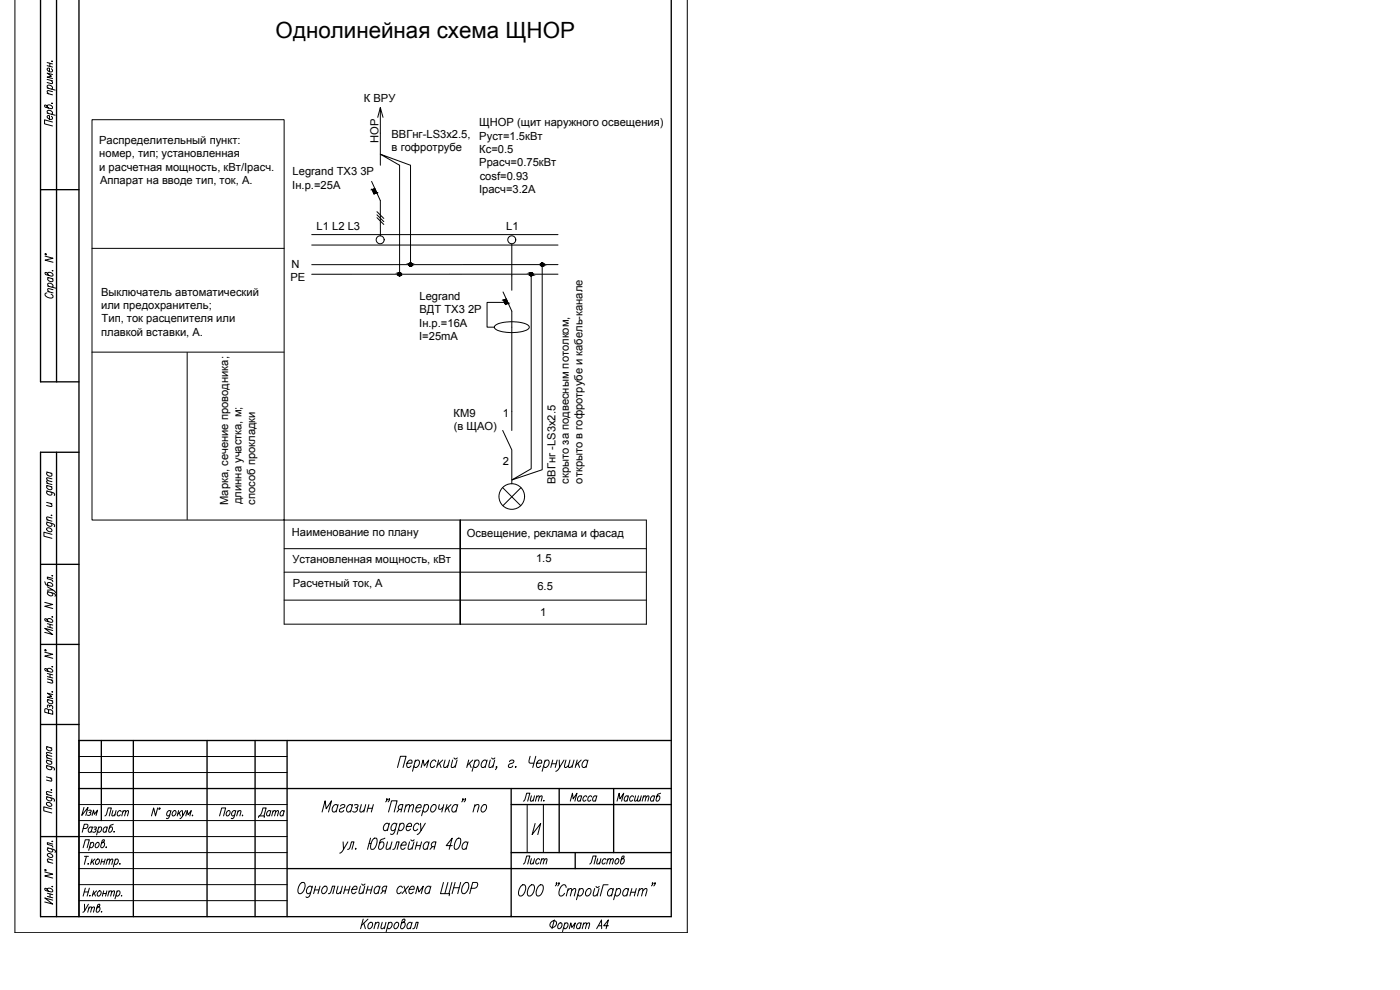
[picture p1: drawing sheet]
<svg xmlns="http://www.w3.org/2000/svg" width="420mm" height="297mm" viewBox="0 0 420 297" stroke-linecap="round" stroke-linejoin="round" font-family="sans-serif">
<!-- layer: 0 -->
<g fill="none" stroke="#000" stroke-width=".3">
<path d="M27.6 35.9h57.7v120.1h-57.7zM114.1 32.3l-.7 2.9M114.9 35.2l-.8-2.9v17.3M111.5 54.4l2.6 5.8 .1 10.6M112.5 56.5l-.8 .4 .6 1.3 .8-.4M27.6 74.5h57.7M93.5 70.4h74M93.5 73.5h74M113.1 65.3l2.1 2M113.1 64.4l2.1 2.1M113.1 63.5l2.1 2M123.2 79.4v-29.8l-9.1-3.3 5.8 3.3v32.7"/>
<path d="M153.6 73.1v14M162.7 79.9v61l-9.1 3.1 5.8-3.4v-57.8M167.5 79.4h-74M148.5 97.8a10.7 10.7 0 0 1 7.9-1 2.19 2.19 0 0 1 2.4 1.6 7.2 7.2 0 0 1-5.5 1.4 6.8 6.8 0 0 1-4.9-1.4zM151 87.6l2.6 5.8v35.8M151.4 90.7h-5.2v7.5h2.2M151.9 89.7l-.8 .4 .6 1.3 .8-.4M167.5 82.3h-74M27.6 105.7h57.6M56.2 105.8v50.1M150.9 129.2l2.7 5.8v10.2M85.3 156h108.7v31.3h-108.7z"/>
<path d="M138.1 156v31.3M150.8 146.3l5.5 5.4M156.4 146.3l-5.5 5.4M85.3 164.6h108.7M85.3 171.7h108.7M85.3 180.1h108.7M138.1 187.3v-31.3v31.3M23.7 231.8h62.5M23.7 227h62.5M116.2 239.8l-.2 .2v-.2l.1-.2 .1 .2-.5 .8M116.9 239.8l-.2 .2v-.2l.1-.2 .1 .2-.4 .8M119.3 230.3l.9-3.4h1.7l-.9 3.4"/>
<path d="M122.1 229h1.5v-.8a1.25 1.25 0 0 0-1.4 .6 1.25 1.25 0 0 0 .2 1.5h.4l.6-.5M124.6 228.5l.6-.5h.3a1.38 1.38 0 0 1-.9 2.3l-.4-.5M124.7 228l-.9 3.4M126.4 230.3l.6-2.3 .4 1.8 1.3-1.8-.6 2.3M130.8 228.5l-.1-.3a1.25 1.25 0 0 0-1.4 .6 1.25 1.25 0 0 0 .2 1.5h.4l.6-.5M131.6 228l-.5 2.3M131.9 229l.5 1.3M132.9 228l-1.7 1.6M133.6 228l-.4 2.1 .5 .2 .8-.7M134.9 228l-.6 2.3M135.9 228l-.5 2.1 .6 .2 .8-.7M136.3 227.4l.2 .3 .7-.3"/>
<path d="M137.2 228l-.6 2.3M139 239.8l-.1 .2-.1-.2 .2-.2-.1 .5-.3 .5M139.7 239.8l-.1 .2-.1-.2 .2-.2v.5l-.4 .5M140.7 228l-.6 2.3M140.9 229l.5 1.3M141.9 228l-1.7 1.6M142.5 228.5l.3-.3 .6-.2a1.37 1.37 0 0 1-.9 2.3l-.4-.5M142.6 228l-.9 3.4M146.1 228.5l-.4-.5a1.37 1.37 0 0 0-.9 2.3h.3l.6-.5M146.2 228l-.6 2.3M147.1 228l-.4 2.1 .6 .2 .8-.7M147.6 227.4l.2 .3 .7-.3"/>
<path d="M148.5 228l-.6 2.3M149.1 230.1l-.1 .2-.1-.2h.2l-.4 .8M152.9 228.5a.86 .86 0 0 1 1.3-.3l-.2 .6-.9 .4a.74 .74 0 0 0-.5 .9 .84 .84 0 0 0 1.3-.3M154.6 230.1h.3l-.2 .2zM159.1 226.9l-.3 1.3v.6l1.4 .2M160.8 226.9l-.9 3.4M161.1 229h1.4v-.8a1.25 1.25 0 0 0-1.4 .6 1.25 1.25 0 0 0 .2 1.5h.4l.6-.5M163.5 228.5l.6-.5h.4a1.37 1.37 0 0 1-1 2.3l-.4-.5M163.6 228l-.9 3.4M165.6 229.2h1.3M165.9 228l-.6 2.3M167.2 228l-.6 2.3"/>
<path d="M167.8 228l.1 2.3 1.4-2.3M167.9 230.3l-.4 .6-.7 .5M169.9 228l-.5 2.1 .5 .2 .7-.7M171.1 228l-.5 2.1 .5 .2 .7-.7M172.3 228l-.6 2.3M173.2 228l-.6 2.3M173.4 229l.5 1.3M174.4 228l-1.6 1.6M176.3 228.5l-.3-.5a1.37 1.37 0 0 0-1 2.3h.4l.6-.5M176.5 228l-.6 2.3M23.7 246.2h62.5M23.7 241.4h62.5"/>
<path d="M96.7 243.6l.9-3.3 .3 2.4 1.6-2.4-.9 3.3M101.3 241.9l-.1-.4a1.27 1.27 0 0 0-1.3 .6 1.27 1.27 0 0 0-.1 1.4l.6 .1 .6-.4M101.5 241.4l-.6 2.2M102.2 241.9a.87 .87 0 0 1 1.3-.4l-.2 .7-1.2 .5-.2 .8a.84 .84 0 0 0 1.3-.3M103 252.6l.1 2.2 1.3-2.2M103.1 254.8a1.49 1.49 0 0 1-1.1 1.2M104.3 254.8l.5-.1 .7-2.1h.7l-.6 2.2M105.7 241.9l-.2-.4a1.27 1.27 0 0 0-1.3 .6 1.27 1.27 0 0 0 0 1.4l.5 .1 .6-.4M105.8 241.4l-.6 2.2M106.4 241.5h1l-.1 .7-.7 .2M106.8 254.5l-.1 .3zM107 242.4a.8 .8 0 0 1 0 1.1 .8 .8 0 0 1-1.2 0"/>
<path d="M108.5 241.4l-.5 2.1 .6 .1 .7-.6M109.8 241.4l-.6 2.2M110.4 242.5h1.4M110.7 241.4l-.6 2.2M110.8 253.1h.6M111.2 251.5l-.9 3.3M112 241.4l-.6 2.2M112.1 251.6l.8-.1a2.69 2.69 0 0 1-.9 3.3h-.5a2.8 2.8 0 0 1 .6-3.2zM115.5 251.5l-1.2 .5-.2 .3-.5 1.9 .1 .5a1.26 1.26 0 0 0 1.3-.5 1.26 1.26 0 0 0 .1-1.4l-.6-.2-.6 .5M116.3 252.6l-.4 2.1 .5 .1 .8-.6M116.6 243.6l.9-3.3h1.7l-.9 3.3M116.7 247.5l-.1-.3a1.27 1.27 0 0 0-1.4 .5 1.27 1.27 0 0 0 0 1.4l.6 .1 .6-.4"/>
<path d="M116.9 247l-.7 2.2M117.6 252.6l-.6 2.2M117.9 254.8l.5-.1 .7-2.1h.7l-.6 2.2M119 247.5l-.2-.3a1.23 1.23 0 0 0-1.3 .5 1.23 1.23 0 0 0 .2 1.5h.3l.7-.4M119.1 247l-.7 2.6a.93 .93 0 0 1-1 .8l-.2-.2M119.8 242.8l-.7 .8M120 247.5l.6-.5h.3a1.36 1.36 0 0 1 .2 1.4 1.36 1.36 0 0 1-1.1 .8l-.4-.4M120.1 247l-.9 3.4M120.4 253.6h1.4l.1-.7-.3-.3a1.36 1.36 0 0 0-1.2 .8 1.36 1.36 0 0 0 .2 1.4h.4l.6-.4M120.5 242.8h-.7l-.3-.3 .1-.5 .6-.6h.7l-.6 2.2M121.7 242l.8-.6 .4 .1-.4 2.1M121.9 241.4l-.6 2.2"/>
<path d="M122 248h1.4v-.8a1.23 1.23 0 0 0-1.4 .5 1.23 1.23 0 0 0 .3 1.5h.3l.6-.4M122.9 252.6l-.4 2.1 .5 .1 .8-.6M122.9 242l.8-.6 .4 .1-.4 2.1M123.3 252l.3 .3 .7-.3M124.2 252.6l-.6 2.2M124.9 242.4h1.4v-.9a1.24 1.24 0 0 0-1.4 .7 1.24 1.24 0 0 0 .2 1.4h.4l.6-.4M124.9 253.7h1.3M125.2 252.6l-.6 2.2M125.7 247.5l-.1-.3a1.23 1.23 0 0 0-1.4 .5 1.23 1.23 0 0 0 .2 1.5h.4l.6-.4M126.2 247l.1 2.2 1.3-2.2M126.3 249.2a1.49 1.49 0 0 1-1.1 1.2M126.5 252.6l-.6 2.2"/>
<path d="M127.3 241.9l.6-.5h.4a1.38 1.38 0 0 1-1 2.2l-.3-.4M127.4 241.4l-.9 3.4M128.7 253.1l-.4-.5a1.37 1.37 0 0 0-.9 2.2h.3l.6-.4M128.8 252.6l-.6 2.2M129.6 241.9l.6-.5h.3a1.37 1.37 0 0 1-.9 2.2 1.17 1.17 0 0 1 0-1.7zM129.7 254l-.7 .8M130.5 254h-.8l-.3-.6 .7-.8h.7l-.5 2.2M131.9 241.4l-.3 .8 .2 .6h.4l.8-.6M133.2 241.4l-.6 2.2M134.1 241.4l-.5 2.2M134.4 242.4l.5 1.2M135.4 241.4l-1.7 1.6"/>
<path d="M135.7 253.7h-1.8l1.8-2.2-.9 3.3M137.2 251.6l.7-.1a1.44 1.44 0 0 1 .2 1.9l-.7 1.3-.7 .1a1.42 1.42 0 0 1-.2-1.9zM137.3 241.9l-.2-.4a1.27 1.27 0 0 0-1.3 .6 1.27 1.27 0 0 0 0 1.4l.5 .1 .6-.4M137.4 241.4l-.6 2.2M140.3 253.1l-.3-.5a1.38 1.38 0 0 0-1 2.2h.4l.6-.4M140.5 252.6l-.6 2.2M142.4 242l.8-.6 .5 .1-.4 2.1M142.6 241.4l-.6 2.2M144.7 241.9l.6-.5h.4a1.37 1.37 0 0 1-1 2.2 1.17 1.17 0 0 1 0-1.7zM160.6 247.1l-.9 3.3 2.6-3.3-.9 3.3M90.1 265.2a.87 .87 0 0 1 1.3-.3 2.76 2.76 0 0 1-1.1 3.2l-.7-.1a2.71 2.71 0 0 1 .5-2.8zM93.6 266.4l-.1-.4a1.23 1.23 0 0 0-1.4 .6 1.23 1.23 0 0 0 .2 1.5h.4l.6-.5"/>
<path d="M93.8 265.9l-.7 2.5a.97 .97 0 0 1-1.1 .9l-.2-.2M94.4 267h1.3M94.7 265.9l-.6 2.2M96 265.9l-.6 2.2M96.9 266.4l.6-.5h.3a1.37 1.37 0 0 1-.9 2.2 1.17 1.17 0 0 1 0-1.7zM98.6 268.1l.5-.1 .7-2.1h.7l-.6 2.2M101.4 265.9l-.4 2.1 .6 .1 .7-.6M102.8 265.9l-.6 2.2M103.4 267h1.3M103.7 265.9l-.6 2.2M105 265.9l-.5 2.2M105.6 266.8h1.5v-.8a1.24 1.24 0 0 0-1.4 .6 1.24 1.24 0 0 0 .2 1.5h.3l.7-.5"/>
<path d="M108.2 265.9l-.5 2.1 .6 .1 .8-.6M108.6 265.2l.3 .4 .7-.4M109.5 265.9l-.6 2.2M110.1 267h1.4M110.5 265.9l-.7 2.2M111.8 265.9l-.6 2.2M113.9 266.4l-.1-.4a1.27 1.27 0 0 0-1.4 .5 1.27 1.27 0 0 0 0 1.5l.6 .1 .6-.5M114.1 265.9l-.7 2.2M115 267.3l-.7 .8M115.7 267.3h-.7l-.3-.3v-.5l.7-.6h.7l-.6 2.2M120.8 266.4l-.2-.4a1.24 1.24 0 0 0-1.4 .6 1.24 1.24 0 0 0 .3 1.5h.3l.6-.5M121.3 265.9l.7 2.2"/>
<path d="M122.6 265.9l-1.9 2.2M122.8 266.8h1.4v-.8a1.24 1.24 0 0 0-1.4 .6 1.24 1.24 0 0 0 .3 1.5h.3l.6-.5M124.7 268.1l.6-2.2 .4 1.7 1.3-1.7-.6 2.2M129.2 266.4l-.2-.4a1.27 1.27 0 0 0-1.3 .5 1.27 1.27 0 0 0 0 1.5l.5 .1 .6-.5M129.3 265.9l-.6 2.2M133.1 264.8l-.9 3.3h2.8l-.2 .7M134.4 264.8l-.9 3.3M135.6 264.8l-.9 3.3M136.2 266.4h1.6M136.6 264.8l-.9 3.3M138.3 264.8l-.9 3.3M139.2 265.2a.87 .87 0 0 1 1.3-.3 2.69 2.69 0 0 1-1.1 3.2l-.7-.1a2.71 2.71 0 0 1 .5-2.8z"/>
<path d="M141.4 266.5h1.1a1 1 0 0 0 .8-.7 1 1 0 0 0-.3-1h-1.1l-.9 3.3M153.4 275h.1M156.3 266a.84 .84 0 0 1 1.3-.4 2.71 2.71 0 0 1-1.1 3.2l-.7-.1a2.71 2.71 0 0 1 .5-2.7zM158.9 266a.84 .84 0 0 1 1.3-.4 2.71 2.71 0 0 1-1.1 3.2l-.7-.1a2.71 2.71 0 0 1 .5-2.7zM161.6 266a.84 .84 0 0 1 1.3-.4 2.71 2.71 0 0 1-1.1 3.2l-.7-.1a2.58 2.58 0 0 1 .5-2.7zM167.1 265h-.2l.1-.2 .1 .2-.4 .8M167.8 265h-.2l.2-.2v.2l-.4 .8M169.9 266.3v-.3a.87 .87 0 0 0-1-.5 .87 .87 0 0 0-.7 .8l-.2 .5a1.73 1.73 0 0 0 .1 2 1.18 1.18 0 0 0 1.3-.8M170.4 267.2l.7-.6 .5 .2-.5 2M170.5 266.6l-.6 2.2M171.6 267.2l.7-.6 .5 .2-.5 2M173.8 267.1l.6-.5h.3a1.37 1.37 0 0 1 .2 1.4 1.37 1.37 0 0 1-1.1 .8l-.4-.4"/>
<path d="M173.9 266.6l-.9 3.4M176.1 267.1l.6-.5h.3a1.37 1.37 0 0 1 .2 1.4 1.37 1.37 0 0 1-1.1 .8 1.13 1.13 0 0 1 0-1.7zM178.5 266.6l-.5 2.1 .6 .1 .8-.6M178.9 266l.1 .1a.56 .56 0 0 0 .8-.1M179.8 266.6l-.6 2.2M182.5 265.5h-1.4l-1 3.3M184 267.1l-.4-.5a1.37 1.37 0 0 0-.9 2.2h.3l.6-.4M184.1 266.6l-.6 2.2M184.9 267.1l.7-.5h.3a1.37 1.37 0 0 1 .2 1.4 1.37 1.37 0 0 1-1.2 .8l-.3-.4M185.1 266.6l-.9 3.4M188.5 267.1l-.3-.5a1.38 1.38 0 0 0-1 2.2h.4l.6-.4M188.7 266.6l-.6 2.2"/>
<path d="M189.3 267.7h1.4M189.6 266.6l-.6 2.2M191 266.6l-.6 2.2M191.7 267.2l.8-.6 .4 .2-.4 2M191.9 266.6l-.6 2.2M192.9 267.2l.8-.6 .5 .2-.5 2M196 265h-.3l.2-.2 .1 .2-.5 .8M196.7 265h-.3l.2-.2 .1 .2-.5 .8"/>
<circle cx="114.1" cy="71.9" r="1.2"/>
<circle cx="123.2" cy="79.4" r=".48"/>
<circle cx="153.6" cy="71.9" r="1.2"/>
<circle cx="162.7" cy="79.4" r=".48"/>
<circle cx="119.9" cy="82.3" r=".48"/>
<circle cx="159.4" cy="82.3" r=".48"/>
<circle cx="153.6" cy="149" r="3.8"/>
</g>
<g fill="#000" stroke="#000" stroke-width=".3">
<path d="M111.7 56.9h1l.4 .9zM111.7 56.9l.8-.4 .2 .4zM151.1 90.1h1l.4 .9zM151.1 90.1l.8-.4 .2 .4z"/>
<path d="M111.7 56.9l.4 .9h1zM112.1 57.8h1l-.8 .4z"/>
<path d="M123.2 78.9h.2zM123.1 78.9h.3z"/>
<path d="M123.1 78.9l.3 .1zM123 79h.4z"/>
<path d="M123.1 79.9h.3zM123.1 79.9h.1z"/>
<path d="M123 79h.5zM122.9 79h.6z"/>
<path d="M123 79.8h.4zM123 79.8l.4 .1z"/>
<path d="M122.9 79l.7 .1zM122.9 79.1h.7z"/>
<path d="M122.9 79.8h.6zM122.9 79.8h.5z"/>
<path d="M122.9 79.1l.7 .1zM122.9 79.1l.7 .1z"/>
<path d="M122.9 79.7h.7zM122.9 79.7l.6 .1z"/>
<path d="M122.8 79.2h.9zM122.8 79.2h.9z"/>
<path d="M122.8 79.7h.8zM122.8 79.7h.8z"/>
<path d="M122.8 79.2l.9 .1zM122.8 79.2l.9 .1z"/>
<path d="M122.8 79.6h.9zM122.8 79.6l.8 .1z"/>
<path d="M122.7 79.3l1 .1zM122.7 79.3l1 .1z"/>
<path d="M122.7 79.4l1 .1zM122.7 79.4l1 .1z"/>
<path d="M122.7 79.5h1zM122.7 79.5l1 .1z"/>
<path d="M162.7 78.9h.1zM162.6 78.9h.2z"/>
<path d="M162.6 78.9l.3 .1zM162.5 79h.4z"/>
<path d="M162.6 79.9h.2zM162.6 79.9h.2z"/>
<path d="M162.5 79h.5zM162.4 79h.6z"/>
<path d="M162.5 79.8h.4zM162.5 79.8l.3 .1z"/>
<path d="M162.4 79l.7 .1zM162.4 79l.7 .1z"/>
<path d="M162.4 79.8h.6zM162.4 79.8h.5z"/>
<path d="M162.4 79.1h.7zM162.3 79.1h.8z"/>
<path d="M162.4 79.7h.7zM162.4 79.7l.6 .1z"/>
<path d="M162.3 79.1l.9 .1zM162.3 79.1l.9 .1z"/>
<path d="M162.3 79.6h.8zM162.3 79.6l.8 .1z"/>
<path d="M162.3 79.2l.9 .1zM162.3 79.2l.9 .1z"/>
<path d="M162.3 79.6h.9zM162.3 79.6h.8z"/>
<path d="M162.2 79.3l1 .1zM162.2 79.3l1 .1z"/>
<path d="M162.2 79.4l1 .1zM162.2 79.4l1 .1z"/>
<path d="M162.2 79.5h1zM162.2 79.5l1 .1z"/>
<path d="M119.9 81.8h.2zM119.8 81.8h.3z"/>
<path d="M119.8 81.8h.3zM119.7 81.8h.4z"/>
<path d="M119.8 82.8h.3zM119.8 82.8h.2z"/>
<path d="M119.7 81.8l.5 .1zM119.7 81.8l.5 .1z"/>
<path d="M119.7 82.7h.4zM119.7 82.7l.4 .1z"/>
<path d="M119.6 81.9l.7 .1zM119.6 82h.7z"/>
<path d="M119.6 82.7h.6zM119.6 82.7h.5z"/>
<path d="M119.6 82h.7zM119.6 82h.7z"/>
<path d="M119.6 82.6h.7zM119.6 82.6l.6 .1z"/>
<path d="M119.5 82l.9 .1zM119.5 82l.9 .1z"/>
<path d="M119.5 82.5h.8zM119.5 82.5l.8 .1z"/>
<path d="M119.5 82.1l.9 .1zM119.5 82.1l.9 .1z"/>
<path d="M119.5 82.5h.9zM119.5 82.5h.8z"/>
<path d="M119.5 82.2l.9 .1zM119.5 82.2l.9 .1z"/>
<path d="M119.5 82.3l.9 .1zM119.5 82.3l.9 .1z"/>
<path d="M119.5 82.4h.9zM119.5 82.4l.9 .1z"/>
<path d="M151.1 90.1l.4 .9h1zM151.5 91h1l-.8 .4z"/>
<path d="M159.4 81.8h.1zM159.3 81.8h.2z"/>
<path d="M159.3 81.8h.3zM159.2 81.8h.4z"/>
<path d="M159.3 82.7h.2zM159.3 82.7l.1 .1z"/>
<path d="M159.2 81.8l.5 .1zM159.1 81.9h.6z"/>
<path d="M159.2 82.7h.4zM159.2 82.7h.3z"/>
<path d="M159.1 81.9l.7 .1zM159.1 81.9l.7 .1z"/>
<path d="M159.1 82.7h.6zM159.1 82.7h.5z"/>
<path d="M159 82h.8zM159 82h.8z"/>
<path d="M159 82.6h.8zM159 82.6l.7 .1z"/>
<path d="M159 82l.8 .1zM159 82l.8 .1z"/>
<path d="M159 82.5h.8zM159 82.5l.8 .1z"/>
<path d="M159 82.1l.9 .1zM159 82.1l.9 .1z"/>
<path d="M159 82.5h.8zM159 82.5h.8z"/>
<path d="M158.9 82.2l1 .1zM158.9 82.2l1 .1z"/>
<path d="M158.9 82.4h1zM158.9 82.4l.9 .1z"/>
<path d="M158.9 82.3h1zM158.9 82.3l1 .1z"/>
</g>
<!-- layer: KONTUR -->
<path d="M4.5 -.1v279.9h201.8v-279.8" fill="none" stroke="#000" stroke-width=".3"/>
<g fill="none" stroke="#000" stroke-width=".4">
<path d="M12.2 -.1v114.7h11.5M17 0v114.6M23.7 -.1v275.1M201.5 -.1v275.1h-189.3v-139.3h11.5M12.2 56.9h11.5M17 135.7v139.3M12.2 169.3h11.5M12.2 193.4h11.5M12.2 217.4h11.5M23.7 236.6h177.8M23.7 222.2h177.8M30.4 222.2v24"/>
<path d="M40 222.2v52.8M62.1 222.2v52.8M76.6 222.2v52.8M86.2 222.2v52.8M153.4 236.6v38.4M167.8 236.6v19.2M184.2 236.6v19.2M12.2 251h11.5M153.4 241.4h48.1M153.4 255.8h48.1M172.6 255.8v4.8M86.2 260.6h115.3"/>
</g>
<g fill="none" stroke="#000" stroke-width=".3">
<path d="M14.2 18.8l1.6 .4M14.2 19.7l1.6 .4M15 19v.9M15.5 18.3l.3 .1zM14.2 32a.81 .81 0 0 1 1-.4 .81 .81 0 0 1 .5 .9l-2.1-.3-.2-.6 .5 .1 .6 .7M14.2 33.9l2.4 .7M14.2 28l1.6 .5M14.2 26.4l2.4 .6M14.2 23.8l1.6 .4M14.5 34l-.3-.4a.81 .81 0 0 1 1-.4 .81 .81 0 0 1 .5 1l-.3 .1M14.5 26.5l-.3-.5a.81 .81 0 0 1 1-.4 .81 .81 0 0 1 .5 1l-.3 .1M15.3 24.1l.5 .6-.1 .4-1.5-.3"/>
<path d="M15.4 34.9l.4 .4a.84 .84 0 0 1-1 .5 .84 .84 0 0 1-.6-.9l.2-.2h.5v1.1M15.4 20.6l.4 .5a.84 .84 0 0 1-1 .5 .84 .84 0 0 1-.6-.9l.2-.3 .5 .1v1M15.5 31h.3zM15.8 36.6l-2.4-.6v1.2l2.4 .6M15.8 27.5l-1.5-.3-.1 .4 .4 .5M15.8 22.4l-1.6-.5 1.2 1-1.2 .2 1.6 .5M13.5 76.8l2.4 .7-2.4 .6 2.4 .6M13.6 76.1l.3 .1v.3l-.3-.1zM14.1 87.9h-.2a.63 .63 0 0 0-.4 .7 .63 .63 0 0 0 .6 .5l.9 .3 .8-.1 .1-.5-.6-.6M14.3 82.2a.81 .81 0 0 1 1-.4 .81 .81 0 0 1 .5 1l-2.1-.4-.2-.6 .6 .1 .6 .7M14.3 87.5l1.6 .4M14.3 85.8l2.4 .7"/>
<path d="M14.3 83.2l1.6 .5M14.7 85.9l-.4-.4a.81 .81 0 0 1 1-.5 .81 .81 0 0 1 .5 1l-.2 .1M14.7 83.3l-.3 .1a.9 .9 0 0 0 .5 1 .9 .9 0 0 0 1-.1l-.3-.7M15.7 81.2l.2 .1zM15.9 86.9l-1.5-.3-.1 .4 .5 .6M14 156.6l2.2 .7 .2 .3-.1 .4M14 147.3l2.2 .6 .2 .4-.1 .4M14 155.9l1.6 .5M14 150.7l1.6 .4M14 145.6l1.6 .5M14 145l1.6 .4M14 141.6l1.6 .4"/>
<path d="M14.1 158.5a.91 .91 0 0 1 1 0 .91 .91 0 0 1 .4 .9 .91 .91 0 0 1-1 0 .91 .91 0 0 1-.4-.9zM14.3 156.7l-.1 .1a.8 .8 0 0 0 .1 1 .8 .8 0 0 0 1 .1l.3-.2-.3-.7M14.3 147.4h-.1a.8 .8 0 0 0 .1 1 .8 .8 0 0 0 1 .2l.3-.3-.3-.7M14.3 145.7l-.2 .2a.89 .89 0 0 0 .4 .9 .89 .89 0 0 0 1.1-.1l-.3-.7M14.3 141.7l-.2 .1a.9 .9 0 0 0 .5 1 .9 .9 0 0 0 1-.1l-.3-.7M15.1 151l.5 .6-.1 .4-1.5-.3M15.4 154.6l.2 .1zM15.6 155.4l-1.5-.3-.1 .4 .4 .6M15.6 144.5l-1.5-.3-.1 .3 .4 .6M15.6 143.7l-1.5-.3-.1 .3 .4 .5M13.4 174.6l.6 .9 1.6 .4a.79 .79 0 0 0-.1-1 .79 .79 0 0 0-1.1-.1l-.2 .5 .4 .4M14.2 177.5l2.2 .7 .2 .3-.1 .4"/>
<path d="M14.2 176.1l1.6 .9-1.6 .1M14.6 177.6h-.2a.8 .8 0 0 0 .1 1 .8 .8 0 0 0 1 .2l.3-.3-.3-.7M15.6 160.3l-2.4-.6v1.2l2.4 .6M15.6 172.7l.2 .1zM15.8 177l.8 .8M15.8 173.6l-1.6-.5v.5l1.5 .5 .1 .4M13.4 195.7l2.4 .6-2.4 .6 2.4 .6M13.4 180.7l2.4 .7-2.4 .5 2.4 .7M13.5 195h.3v.3l-.3-.1zM14.2 186.1a.81 .81 0 0 1 1-.4 .81 .81 0 0 1 .5 1l-2.1-.4-.2-.6 .6 .1 .6 .7M14.2 187.1l1.6 .5M14.2 188.1l1.6 .4"/>
<path d="M15 187.3v1M15.6 185.1h.2zM15.8 189.2l-2.4-.7 2.4 1.9-2.4-.7M14.2 201a.81 .81 0 0 1 1-.4 .81 .81 0 0 1 .5 1l-2.1-.4-.2-.5h.6l.6 .8M14.2 209.9l1.6 .4M14.2 203.7l1.6 .4M14.2 202.1l1.6 .4M14.2 203l1.6 .4M14.6 213.2l-.3-.4-.7-.2-.2 .3v.8l2.4 .6-.1-1-.7-.4-.4 .3v.8M14.6 210l-.3 .1a.89 .89 0 0 0 .5 .9 .89 .89 0 0 0 1-.1l-.3-.7M14.9 211.9l.5-.3 .3 .3v.8M14.9 212.1l-.1-.4-.5-.2v.8"/>
<path d="M15 202.3v.9M15.4 204l.4 .5-.1 .4-1.5-.3M15.6 207.6h.2zM15.6 200l.2 .1zM15.8 208.4l-1.6-.4 1.3 .9-1.3 .3 1.6 .4M13.9 239l2.2 .7 .3 .3-.2 .4M13.9 229.7l2.2 .6 .3 .4-.2 .3M13.9 238.3l1.7 .5M13.9 233.1l1.7 .4M13.9 228l1.7 .5M13.9 227.4l1.7 .4M13.9 224l1.7 .4"/>
<path d="M14.3 239.1l-.1 .1a.77 .77 0 0 0 0 1 .77 .77 0 0 0 1 .1l.4-.2-.4-.7M14.3 229.8l-.3 .1a.81 .81 0 0 0 .5 1 .81 .81 0 0 0 1.1-.4l-.4-.5M14.3 228.1l-.3 .2a.8 .8 0 0 0 .5 .9 .8 .8 0 0 0 1.1-.4l-.4-.4M14.3 224.1l-.3 .1a.81 .81 0 0 0 .5 1 .81 .81 0 0 0 1.1-.4l-.4-.5M15.1 233.4l.5 .6-.2 .4-1.5-.3M15.3 237l.3 .1zM15.6 237.8l-1.6-.3-.1 .4 .5 .6M15.6 226.9l-1.6-.3-.1 .3 .5 .6M15.6 226.1l-1.6-.3-.1 .3 .5 .5M159.5 238.8l-.3 1.5 .4 .1 .5-.5M160.4 238.8l-.4 1.6M161 239.2l.5-.4 .4 .1-.4 1.5"/>
<path d="M161.1 238.8l-.4 1.6M161.9 239.2l.5-.4 .3 .1-.3 1.5M174.5 239.1l-.1-.2a.89 .89 0 0 0-1 .4 .89 .89 0 0 0 .2 1.1l.6-.4M174.6 238.8l-.4 1.6M176.1 239.1l-.1-.2a.88 .88 0 0 0-1 .4 .88 .88 0 0 0 .2 1.1l.7-.4M177.6 239.1l-.1-.2a.88 .88 0 0 0-1 .4 .88 .88 0 0 0 .1 1.1l.7-.4M179 239.1l-.1-.2a.9 .9 0 0 0-.9 .4 .9 .9 0 0 0 .1 1.1l.7-.4M179.1 238.8l-.4 1.6M14 240.8a.92 .92 0 0 1 1.1 .1 .92 .92 0 0 1 .3 .9 .91 .91 0 0 1-1 0 .91 .91 0 0 1-.4-1zM14.2 254.4l2.2 .6 .2 .3-.1 .4M14.2 258.6l1.6 .4M14.3 256.2a.92 .92 0 0 1 1.1 0 .92 .92 0 0 1 .3 1 .91 .91 0 0 1-1-.1 .91 .91 0 0 1-.4-.9z"/>
<path d="M14.6 254.5h-.2a.78 .78 0 0 0 .1 1 .78 .78 0 0 0 1 .1l.3-.2-.3-.7M15.6 242.7l-2.5-.6v1.2l2.5 .6M15.6 252.4l.2 .1zM15.8 258.1l-1.5-.4-.1 .4 .5 .6M15.8 253.3l-1.6-.5v.5l1.5 .5 .1 .4M24.9 254.4l.7-2.4h1.2l-.6 2.4M25 248.6h.8l.4-.3 .1-.9-1-.1-.6 2.4M25.4 256.9h1.1M25.9 256.9l-.6 2.4M26.5 259.1l-.1 .2zM27.2 253.1l.4-.4a.81 .81 0 0 1 .4 1.1 .81 .81 0 0 1-1 .4l-.1-.2M27.3 252.7l-.7 2.5"/>
<path d="M27.6 257.7l-.4 1.6M27.7 248.4l-.1-.2a.81 .81 0 0 0-1 .5 .81 .81 0 0 0 .4 1l.4-.3M27.8 248.1l-.5 1.6M27.8 258.4l.3 .9M28.1 248.2h.8l-.1 .5-.5 .1M28.5 257.7l-1.2 1.2M28.6 248.8l.2 .5-.2 .3h-.8M28.8 253.1l.4-.4a.81 .81 0 0 1 .5 1.1 .81 .81 0 0 1-1 .4l-.1-.5zM28.9 258.1l.4-.4a.84 .84 0 0 1 .5 1 .84 .84 0 0 1-.9 .6l-.2-.3zM29.6 248.4l.4-.3a.84 .84 0 0 1 .5 1 .84 .84 0 0 1-.9 .6l-.3-.3M29.6 248.1l-.6 2.4M30.4 258.5h.9"/>
<path d="M30.6 257.7l-.4 1.6M30.9 252.7a.81 .81 0 0 1 .4 1.1 .81 .81 0 0 1-1 .4l.4-2 .6-.2-.1 .5-.7 .6M31.6 257.7l-.5 1.6M31.9 254.1l-.1 .3zM32.1 248.4l-.1-.2a.81 .81 0 0 0-1 .5 .81 .81 0 0 0 .4 1l.5-.3M32.1 258.2l.6-.5 .3 .2-.3 1.4M32.2 248.1l-.4 1.6M32.3 257.7l-.5 1.6M33 258.2l.5-.5 .4 .2-.4 1.4M34 247.3l-1 .6-.4 1.6a.78 .78 0 0 0 1-.1 .78 .78 0 0 0 .2-1l-.3-.3-.7 .3M34.1 249.6h.2zM34.6 258.1l.4-.4a.81 .81 0 0 1 .4 1.1 .81 .81 0 0 1-1 .4l-.1-.2"/>
<path d="M34.6 257.7l-.6 2.5M36 259.1l-.1 .2zM47.3 242.4l-.6 2.4-.6-2.4-.6 2.4M47.8 242.5h.2l-.2 .3zM51.2 243.6v-.2a.8 .8 0 0 0-1 .1 .8 .8 0 0 0-.2 1l.3 .3 .7-.3M51.3 243.2l-.7 2.2-.3 .2-.4-.1M51.9 243.6l.4-.4a.81 .81 0 0 1 .4 1 .81 .81 0 0 1-.9 .5l-.1-.6zM53.6 243.2l-.4 1.6M53.8 243.9l.3 .9M54.5 243.2l-1.2 1.1M54.7 243.2l.1 1.6 1-1.6M54.8 244.8l-.8 .8"/>
<path d="M55.8 244.8l.4-1.6 .2 1.3 1-1.3-.4 1.6M57.7 244.7h.2zM65.9 244.8l.6-2.4h1.2l-.6 2.4M68.1 243.6l.5-.4a.81 .81 0 0 1 .4 1 .81 .81 0 0 1-1 .5l-.1-.6zM70.7 243.6l-.1-.2a.78 .78 0 0 0-.9 .1 .78 .78 0 0 0-.2 1l.3 .3 .6-.3M70.8 243.2l-.7 2.2-.3 .2-.4-.1M71.3 243.7l.6-.5 .4 .1-.3 1.5M71.5 243.2l-.5 1.6M72.8 244.6l-.1 .2zM157.1 240.4l.4-.5 .6-1.9h.9l-.6 2.4M163.2 240.1v.3zM171.1 240.4l.7-2.4 .2 1.7 1.2-1.7-.7 2.4"/>
<path d="M13.4 261.6l2.4 .7-2.4 .5 2.4 .7M13.5 260.9l.3 .1v.2l-.3-.1zM14.2 267a.81 .81 0 0 1 1-.4 .81 .81 0 0 1 .5 1l-2.1-.4-.2-.6 .6 .1 .6 .7M14.2 268l1.6 .4M14.2 269l1.6 .4M15 268.2v1M15.6 266h.2zM15.8 270.1l-2.4-.7 2.4 1.9-2.4-.7M25.3 267.6h1.2M25.6 266.5l-.7 2.4M26.8 266.5l-.6 2.4M26.9 268.8h.1z"/>
<path d="M28.1 267.3l-.4 1.6M28.3 268l.4 .9M29 267.3l-1.2 1.1M29.4 267.6l.4-.3a.83 .83 0 0 1 .5 1 .83 .83 0 0 1-.9 .6l-.2-.4zM30.9 268.1h1M31.1 267.3l-.4 1.6M32.1 267.3l-.4 1.6M32.6 267.7l.6-.4 .3 .1-.3 1.5M32.8 267.3l-.5 1.6M33.5 267.7l.6-.4 .3 .1-.3 1.5M35.1 267.6l.4-.3a.83 .83 0 0 1 .5 1 .83 .83 0 0 1-.9 .6l-.3-.4M35.2 267.3l-.7 2.4"/>
<path d="M36.5 268.7v.2zM109 275.8l-.8 2.9M109.2 277l.5 1.7M110.4 275.8l-1.9 1.9M110.7 277.1l.8-.4a1.18 1.18 0 0 1-.8 2l-.3-.5zM112.6 277.3l.7-.6 .4 .2-.3 1.8M112.7 276.7l-.5 2M114.7 276.7l-.4 1.8 .5 .2 .7-.6M115.8 276.7l-.5 2M116.6 277.1l.8-.4a1.18 1.18 0 0 1-.8 2l-.3-.5M116.7 276.7l-.8 2.9M118.5 277.1l.8-.4a1.17 1.17 0 0 1 .2 1.2 1.17 1.17 0 0 1-1 .8l-.3-.5z"/>
<path d="M121 276.7h.3a1.18 1.18 0 0 1-.8 2l-.3-.6 .5-2.1 .5-.2 .3 .1a.92 .92 0 0 1-.8 1l-.2 .2M123.6 277.1l-.2-.2a1.09 1.09 0 0 0-1.1 .5 1.09 1.09 0 0 0 .1 1.3l.9-.5M123.7 276.7l-.6 2M123.9 278.7l.4-.2 .6-1.8h.6l-.5 2M165.3 276.8a.89 .89 0 0 1 1-.6 .89 .89 0 0 1 .7 .8 1.04 1.04 0 0 1-.7 1.2 1.04 1.04 0 0 1-1.3-.7zM166.4 276l-.7 2.7M167.6 277.3l.8-.4a.98 .98 0 0 1 .1 1.1 .98 .98 0 0 1-1 .5l-.1-.6zM169.4 277.3l.8-.4a.98 .98 0 0 1 .1 1.1 .98 .98 0 0 1-1 .5l-.1-.2M169.5 276.9l-.7 2.6M170.9 278.7l.4-1.8 .3 1.4 1-1.4-.4 1.8M174.3 277.3l-.1-.3a1 1 0 0 0-1 .5 1 1 0 0 0 .1 1.2l.8-.4M174.4 276.9l-.4 1.8"/>
<path d="M175.1 277.4l.6-.5 .3 .1-.3 1.7M175.2 276.9l-.5 1.8M176 277.4l.6-.5 .3 .1-.3 1.7M179.1 278.7l1.4-2.7 .1 2.7M179.6 277.8h.9M182.6 277.8h-1.4l1.4-1.8-.7 2.7"/>
</g>
<path d="M23.7 255.8h62.5M23.7 251h62.5M158.2 241.6v14.2M163.1 241.6v14.2M23.7 260.6h62.5M23.7 270.2h62.5M23.7 265.4h62.5" fill="none" stroke="#000" stroke-width=".3"/>
<text font-size="6.7" x="82.7" y="11.3">Однолинейная схема ЩНОР</text>
<text font-size="6.2" x="76.6" y="246.6">Дата</text>
<g font-size="5.7">
<text x="23.6" y="245.9">Изм</text>
<text x="184.1" y="241.7">Масштаб</text>
</g>
<g font-size="5.3">
<text x="30.7" y="245.9">Лист</text>
<text x="156.3" y="260.3">Лист</text>
<text x="176" y="260.3">Листов</text>
<text x="24" y="274.8">Утв.</text>
</g>
<g font-size="3.4">
<text x="109.2" y="30.7">К ВРУ</text>
<text x="117.5" y="41.3">ВВГнг-LS3x2.5,</text>
<text x="143.8" y="37.9">ЩНОР (щит наружного освещения)</text>
<text x="143.8" y="41.9">Pуст=1.5кВт</text>
<text x="29.8" y="43.1">Распределительный пункт:</text>
<text x="29.8" y="47.1">номер, тип; установленная</text>
<text x="113.6" y="42.9" transform="rotate(-90 113.6 42.9)">НОР</text>
<text x="117.5" y="45.4">в гофротрубе</text>
<text x="143.8" y="45.9">Кс=0.5</text>
<text x="29.8" y="51.2">и расчетная мощность, кВт/Iрасч.</text>
<text x="87.8" y="52.5">Legrand TX3 3P</text>
<text x="143.8" y="49.9">Ррасч=0.75кВт</text>
<text x="144" y="54">cosf=0.93</text>
<text x="30" y="55.2">Аппарат на вводе тип, ток, А.</text>
<text x="87.7" y="56.6">Iн.р.=25А</text>
<text x="143.8" y="58">Iрасч=3.2A</text>
<text x="95" y="69.1">L1 L2 L3</text>
<text x="151.9" y="69.1">L1</text>
<text x="87.5" y="80.3">N</text>
<text x="30.3" y="88.7">Выключатель автоматический</text>
<text x="87.2" y="84.2">PE</text>
<text x="30.3" y="92.7">или предохранитель;</text>
<text x="125.9" y="90">Legrand</text>
<text x="125.9" y="94">ВДТ TX3 2P</text>
<text x="30.3" y="100.7">плавкой вставки, А.</text>
<text x="30.5" y="96.7">Тип, ток расцепителя или</text>
<text x="125.8" y="98">Iн.р.=16А</text>
<text x="125.8" y="102.1">I=25mA</text>
<text x="136.1" y="125">КМ9</text>
<text x="150.9" y="125.3">1</text>
<text x="136.2" y="129">(в ЩАО)</text>
<text x="150.9" y="139.4">2</text>
<text x="166.7" y="145.3" transform="rotate(-90 166.7 145.3)">ВВГнг -LS3x2.5</text>
<text x="170.7" y="145.2" transform="rotate(-90 170.7 145.2)">скрыто за подвесным потолком,</text>
<text x="174.8" y="145.1" transform="rotate(-90 174.8 145.1)">открыто в гофротрубе и кабель-канале</text>
<text x="68.5" y="151.5" transform="rotate(-90 68.5 151.5)">Марка, сечение проводника;</text>
<text x="72.5" y="151.2" transform="rotate(-90 72.5 151.2)">длинна участка, м;</text>
<text x="76.5" y="151.4" transform="rotate(-90 76.5 151.4)">способ прокладки</text>
<text x="87.6" y="160.9">Наименование по плану</text>
<text x="140.1" y="161.1">Освещение, реклама и фасад</text>
<text x="87.8" y="168.8">Установленная мощность, кВт</text>
<text x="160.9" y="168.7">1.5</text>
<text x="87.9" y="176">Расчетный ток, А</text>
<text x="161.3" y="177">6.5</text>
<text x="162.2" y="184.8">1</text>
</g>
</svg>
